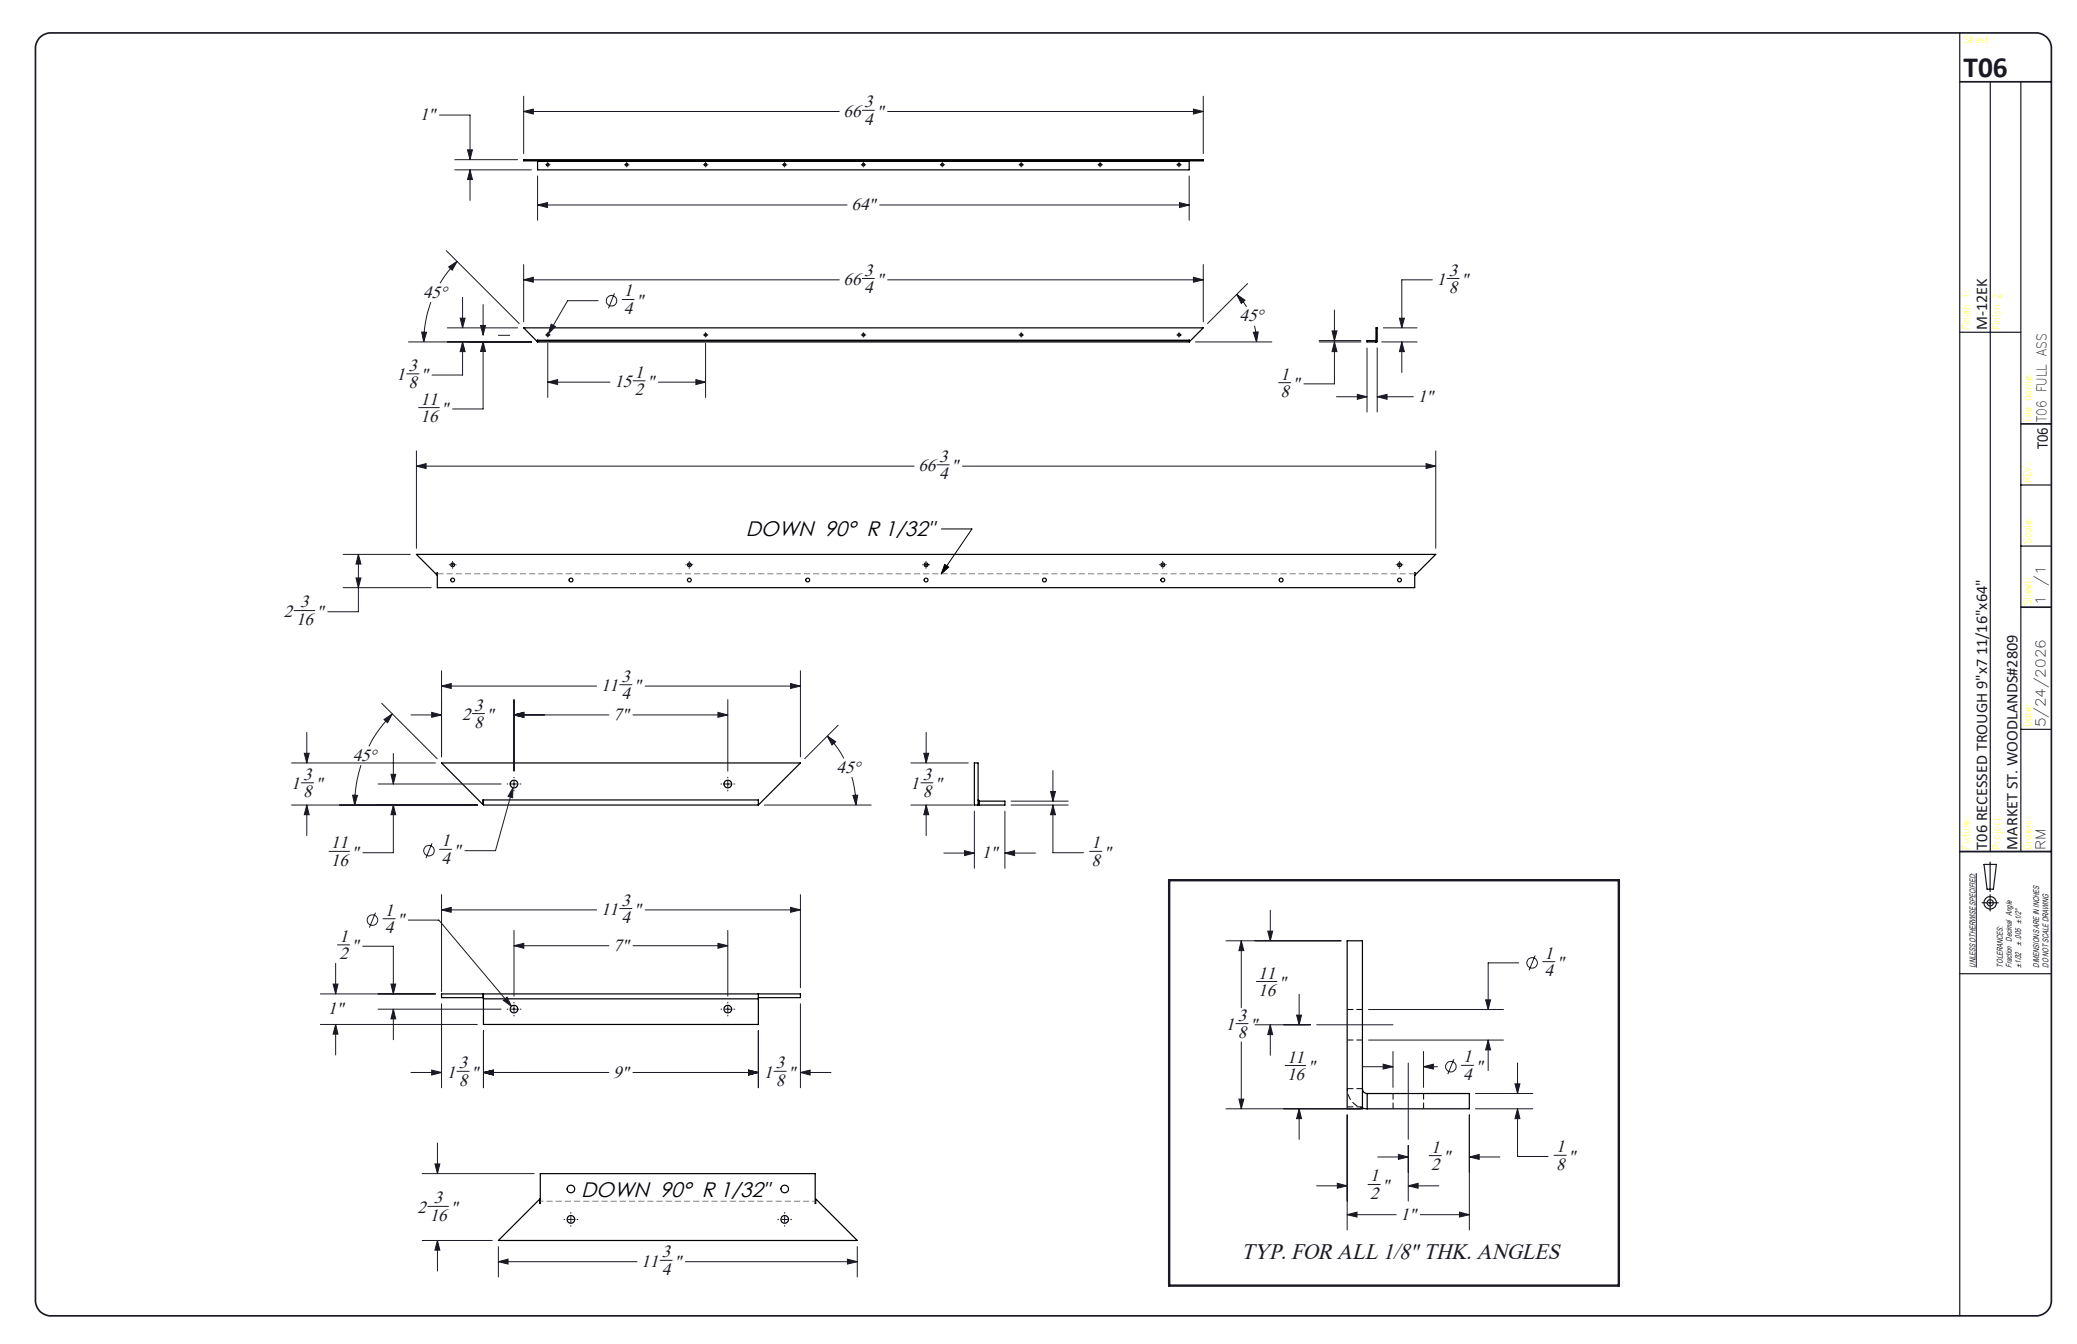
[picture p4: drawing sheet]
<svg xmlns="http://www.w3.org/2000/svg" width="432mm" height="279mm" viewBox="0 0 432 279" stroke-linecap="round" stroke-linejoin="round" font-family="sans-serif">
<g fill="none" stroke="#191924" stroke-width=".21">
<path d="M91.4 23.9h6.3v9.3M94.5 33.2h13.1M94.5 35.3h16M97.2 31.2h1l-.5 2zM97.7 35.3l.5 2h-1zM97.7 35.3v6.4M108.9 23.2l2-.5v1zM108.9 20v11.9M108.9 23.2h65.6M111.8 36.6v9.2M113.4 34.3h.1M113.7 34.3h.4"/>
<path d="M113.9 33.8h.1M113.9 34v.5M113.9 34.7h.1M114.3 34.3h.1M129.8 34.3h.1M130.1 34.3h.4M130.3 33.8h.1M130.3 34v.5M130.3 34.7h.1M130.7 34.3h.1M146.2 34.3h.1M146.5 34.3h.4"/>
<path d="M146.7 33.8h.1M146.7 34v.5M146.7 34.7h.1M147.1 34.3h.1M162.6 34.3h.1M162.9 34.3h.4M163.1 33.8h.1M163.1 34v.5M163.1 34.7h.1M163.5 34.3h.1M179 34.3h.1M179.3 22.9h2.5"/>
<path d="M179.3 34.3h.4M179.5 33.8h.1M179.5 34v.5M179.5 34.7h.1M179.9 34.3h.1M184.5 23.2h65.7M195.4 34.3h.1M195.7 34.3h.4M195.9 33.8h.1M195.9 34v.5M195.9 34.7h.1M196.3 34.3h.1"/>
<path d="M211.8 34.3h.1M212.1 34.3h.4M212.3 33.8h.1M212.3 34v.5M212.3 34.7h.1M212.7 34.3h.1M228.2 34.3h.1M228.5 34.3h.4M228.7 33.8h.1M228.7 34v.5M228.7 34.7h.1M229.1 34.3h.1"/>
<path d="M244.7 34.3h.1M244.9 34.3h.4M245.1 33.8h.1M245.1 34v.5M245.1 34.7h.1M245.5 34.3h.1M247.2 36.6v9.2M248.1 22.7l2.1 .5-2.1 .5zM250.2 20v11.9M92.8 52.1l15.1 15.2M93.3 55.5l1.7-1.2-1 1.9zM95 54.3a23.4 23.4 0 0 0-3.5 4.6"/>
<path d="M108.9 58.2l2-.6v1.1zM108.9 55v11.9M108.9 58.2h65.6M111.8 42.6l2-.5v1zM111.8 42.6h64.3M179.3 57.9h2.5M182.9 42.6h64.3M184.5 58.2h65.7M245.2 42.1l2 .5-2 .5zM248.1 57.6l2.1 .6-2.1 .5zM250.2 55v11.9M259.4 58.9l-8.4 8.4"/>
<path d="M297.8 58.2h-6.4v10M300.8 57.9h2.6M84.6 77.7h2.5M87.7 69l1 .1-.6 2zM89.6 62.8a25 25 0 0 0-1.5 8.3M93 68.2h14.6M95.7 66.1h1l-.5 2.1zM96.2 71.1l.5 2h-1zM96.2 71.1v6.9h-6.4M96.2 61.8v6.4M97.3 71l13.2 .1h-25.6M99.9 67.7h1l-.5 2z"/>
<path d="M100.4 71l.5 2.1h-1zM100.4 71v14h-6.3M100.4 63.3v6.4M103.6 69.7h2.4M113.4 69.6h.1M113.7 69.6h.4M113.9 79.4l2-.5v1zM113.9 69.1v.1M113.9 69.4v.4M113.9 70.1h.1M113.9 71.4v11.2M113.9 79.4h12.9"/>
<path d="M114.3 69.6h.1M114.6 67.4l.9 .5-1.5 1.5zM124.4 62.5h-6.4l-4 6.9M127.7 61l-1.2 3.1M129.3 62.3h2.5M131.6 79.2h2.5M136.9 79.4h9.8M144.7 78.9l2 .5-2 .5zM146.2 69.6h.1M146.5 69.6h.4M146.7 69.1v.1M146.7 69.4v.4"/>
<path d="M146.7 70.1h.1M146.7 71.4v11.2M147.1 69.6h.1M179 69.6h.1M179.3 69.6h.4M179.5 69.1v.1M179.5 69.4v.4M179.5 70.1h.1M179.9 69.6h.1M211.8 69.6h.1M212.1 69.6h.4M212.3 69.1v.1"/>
<path d="M212.3 69.4v.4M212.3 70.1h.1M212.7 69.6h.1M244.7 69.6h.1M244.9 69.6h.4M245.1 69.1v.1M245.1 69.4v.4M245.1 70.1h.1M245.5 69.6h.1M248.5 71.1h15.9M257.1 61.2l1.7 1.2-.7 .7zM257.1 61.2l1.4 1.6 .7 1"/>
<path d="M260.6 69.1l1-.1-.4 2.1zM260.8 67.7l.3 1.7 .1 1.7M265.8 79.6h2.5M274.2 71.1h8.7M274.2 70.8h8.7M276.9 68.8h1.1l-.6 2zM277.4 71.1l.6 2h-1.1zM277.4 71.1v8.7h-6.3M277.4 64.5v6.3M284.2 72.4v13.3M286.3 72.3v13.4M287.3 71.1h7.3"/>
<path d="M287.6 68.2h7M290.9 66.1h1.1l-.6 2.1zM291.4 71.1l.6 2h-1.1zM291.4 71.1v6.3M86.6 96.9l2-.5v1zM86.6 93.7v20.3M86.6 96.9h103.4M87 84.7h4.3M194.8 96.6h2.5M200.1 96.9h98.4M277.8 82.5h6.4M282.2 82l2 .5-2 .5z"/>
<path d="M286.3 82.5l2.1-.5v1zM286.3 82.5h7.5M296.5 96.4l2 .5-2 .5zM298.5 93.7v20.3M71.3 115.3h14M74.5 115.3l.5 2h-1zM74.5 115.3v11.9h-6.3M93.4 117.4h.1M93.8 117.4h.6M94.1 116.7v.1M94.1 117.1v.6M94.1 118v.1"/>
<path d="M94.7 117.4h.1M142.6 117.4h.1M143 117.4h.6M143.3 116.7v.1M143.3 117.1v.6M143.3 118v.1M143.9 117.4h.1M191.8 117.4h.1M192.2 117.4h.6M192.5 116.7v.1M192.5 117.1v.6M192.5 118v.1"/>
<path d="M193.1 117.4h.2M241 117.4h.1M241.4 117.4h.6M241.7 116.7v.1M241.7 117.1v.6M241.7 118v.1M242.4 117.4h.1M290.2 117.4h.1M290.6 117.4h.7M290.9 116.7v.1M290.9 117.1v.6M290.9 118v.1"/>
<path d="M291.6 117.4h.1M61.1 126.9h4.3M71.3 122.2h18.3M74 120.2h1l-.5 2zM91.8 139.5v17.8M166.4 139.5v17.8M60.6 158.6h29.9M63.3 156.6h1l-.5 2zM63.8 152.3v6.3M75 159.1a26.6 26.6 0 0 0-1.3 8.3M79.3 146.2l11.6 11.5M79.8 149.6l1.8-1.2-1 1.8z"/>
<path d="M81.6 148.4l-1.1 1.1a24.4 24.4 0 0 0-3.8 5.7M81.8 156.6v6.4M85.4 148.6h6.4M89.7 148.1l2.1 .5-2.1 .5zM91.8 142.6l2-.5v1zM91.8 142.6h32.2M98.2 148.3h2.5M106.9 148.6l2-.5v1zM106.9 145.5v14.8M106.9 148.6h19.7M128.8 142.3h2.6M131.6 148.6h19.7"/>
<path d="M134.1 142.6h32.3M149.3 148.1l2 .5-2 .5zM151.3 145.5v14.8M164.4 142.1l2 .5-2 .5zM172 153l1.7 1.2-.7 .7zM172 153a18.1 18.1 0 0 1 3.4 4.7M174.2 150.8l-6.9 6.9M189.4 158.6h11.9M192.1 156.6h1l-.6 2zM192.5 152.3v6.3M60.6 167.4h38.6M62.7 162.7h2.5"/>
<path d="M63.8 167.4l.5 2h-1zM63.8 167.4v6.3M68.4 177h4.3M73.3 165.3h1l-.6 2.1zM78.6 163h25.6M81.3 161h1l-.5 2zM81.8 167.4l.5 2h-1zM81.8 167.4v9.9h-6.4M89.8 175.3l-1.3 3.1M91.4 176.6h2.5M105.4 163h.2M106.2 163h1.3"/>
<path d="M106.6 163.8v2l-1-.2zM106.6 163.8l-3.6 13h-6.3M106.9 161.6v.1M106.9 162.3v1.3M106.9 164.3v.1M108.1 163h.2M149.9 163h.1M150.7 163h1.2M151.3 161.6v.1M151.3 162.3v1.3M151.3 164.3v.1M152.6 163h.2"/>
<path d="M158.9 167.4h22.2M177.1 161.5a22.9 22.9 0 0 1 .8 5.9M177.3 165.3h1l-.4 2.1zM189.4 167.4h12.9M191.5 162.7h2.5M192.5 167.4l.6 2h-1zM192.5 167.4v6.3M196.2 177.3h6.4M200.5 176.8l2.1 .5-2.1 .6zM202.6 168.6v11.9M208.9 177.3l2-.5v1.1zM208.9 168.6v11.9"/>
<path d="M208.9 177.3h6.4M210.2 167.4h11.9M210.2 166.5h11.9M218.4 164.5h1l-.5 2zM218.9 167.4l.5 2h-1zM218.9 167.4v9.9h6.3M218.9 160.2v6.3M226.5 177h2.6M70.2 196.4h2.5M75.4 196.7h6.4v9.9M78.1 189.7l-1.3 3.1M79.6 191h2.6"/>
<path d="M84.9 191.3h6.3l15.1 17.9M91.8 189.2l2-.6v1.1zM91.8 186v20.1M91.8 189.2h32.2M106.9 196.6l2-.5v1zM106.9 193.4v13.7M106.9 196.6h19.7M128.8 188.9h2.6M131.6 196.6h19.7M134.1 189.2h32.3M149.3 196.1l2 .5-2 .5zM151.3 193.4v13.7"/>
<path d="M164.4 188.6l2 .6-2 .5zM166.4 186v19.4M254.9 195.6h23.9M258.1 195.6l.5 2h-1zM258.1 195.6v13.9M263.6 193.6h1l-.5 2zM264.1 189.2v6.4M319.2 198.6l-1.3 3.1M320.7 199.9h2.6M410.9 181.5v19.6M66.6 206.6h23.9M66.6 213h32.6"/>
<path d="M69.3 204.6h1l-.5 2zM69.8 213l.5 2h-1zM69.8 200.3v6.3M69.8 213v6.3M78.6 209.8h25.6M81.3 204.6h1l-.5 2zM81.8 209.8l.5 2h-1zM81.8 209.8v6.3M91.8 208.7v17.4M100.5 214.2v11.9M104.6 208l.8-.7 .9 1.9zM105.4 209.8h.2"/>
<path d="M106.2 209.8h1.3M106.9 208.4v.1M106.9 209.2v1.2M106.9 211.1v.1M108.1 209.8h.2M149.9 209.8h.1M150.7 209.8h1.2M151.3 208.4v.1M151.3 209.2v1.2M151.3 211.1v.1M152.6 209.8h.2M157.7 214.2v11.9"/>
<path d="M166.4 208.7v17.4M257 212.8h2.5M258.1 216.6v13.9M260.9 213h11.6M261.2 204h4.3M264.1 213l.5 2.1h-1zM264.1 213v6.4M269.6 211h1l-.5 2zM270.1 206.7v6.3M273.7 213h15.9M284.5 209.9h28.1M284.5 216.2h28.1"/>
<path d="M289.6 218.6v7.5M295.9 218.6v7.5M308.9 207.9h1l-.5 2zM309.4 216.2l.5 2.1h-1zM309.4 216.2v6.4M315.7 200.2h-6.3v9.7M85.4 223h6.4M89.7 222.5l2.1 .5-2.1 .5zM90.9 237.6v6.4M95 222.7h2.5M100.5 223l2.1-.5v1zM100.5 223h26.1"/>
<path d="M131.6 223h26.1M155.6 222.5l2.1 .5-2.1 .5zM160.9 222.7h2.5M166.4 223l2-.5v1zM166.4 223h6.4M254.9 230.5h28.1M257.6 228.5h1l-.5 2zM267.2 221.5h4.3M270.1 230.5l.5 2.1h-1zM270.1 230.5v6.4M280.1 231.8v23.9M283.2 221.8h6.4"/>
<path d="M287.5 221.2l2.1 .6-2.1 .4zM290.7 240l2.1 .5-2.1 .5zM292.8 221v15.9M292.8 238.1v11.6M295.9 221.8l2.1-.6v1zM295.9 221.8h2.9M302.3 220.2l-1.3 3.1M303.8 221.5h2.6M305.5 231.8v23.9M306.7 230.5h12M306.7 227.3h12M315 225.3h1l-.5 2z"/>
<path d="M315.5 230.5l.5 2.1h-1zM315.5 230.5v9.9h6.3M315.5 221v6.3M87.8 257.9h14.5M87.8 244h23.3M88.9 250.8h4.3M90.4 242h1l-.5 2zM90.9 257.9l.5 2h-1zM90.9 257.9v6.3M103.6 259.2v6.3M117.3 253.5h.1M118 253.5h1.3"/>
<path d="M118.7 252.1v.1M118.7 252.9v1.2M118.7 254.8v.1M119.9 253.5h.2M161.7 253.5h.2M162.5 253.5h1.3M163.1 252.1v.1M163.1 252.9v1.2M163.1 254.8v.1M164.4 253.5h.2M178.2 259.2v6.3M273.7 246.5h6.4"/>
<path d="M278 246l2.1 .5-2.1 .5zM280.1 252.5l2-.5v1zM280.1 252.5h10.2M284.4 246.2h2.5M286.4 240.5h6.4M292.8 246.5l2-.5v1zM292.8 246.5h6.3M295.3 252.5h10.2M297.1 240.2h2.5M303.4 252l2.1 .5-2.1 .5zM305.5 240.5l2-.5v1zM305.5 240.5h6.3"/>
<path d="M323.1 240.2h2.5M103.6 262.3l2-.5v1zM103.6 262.3h28.8M137.2 262h2.5M142.5 262.3h35.7M176.2 261.8l2 .5-2 .5z"/>
<circle cx="127.1" cy="62.5" r="1.1"/>
<circle cx="89.2" cy="176.8" r="1.09"/>
<circle cx="77.4" cy="191.3" r="1.09"/>
<circle cx="318.5" cy="200.2" r="1.08"/>
<circle cx="301.6" cy="221.7" r="1.09"/>
</g>
<g fill="none" stroke="#191924" stroke-width=".25">
<path d="M407.4 6.8v266.7M413.8 17v160M420.1 17v160M407.4 69.1h12.7M420.1 113.5h6.4M420.1 100.8h6.4M420.1 151.6h6.4M407.4 177h19.1M412.5 179.7h2.5l-.6 5.2h-1.3zM413.7 179.2v6.1M412.1 187.7h3.3M413.7 186v3.4"/>
<path d="M407.4 202.4h19.1"/>
<circle cx="413.7" cy="187.7" r=".66"/>
<circle cx="413.8" cy="187.7" r="1.29"/>
</g>
<path d="M8.2 7.9a3.3 3.3 0 0 1 2.3-1.1h412.8a3.2 3.2 0 0 1 3.2 3.2v260.4a3.2 3.2 0 0 1-3.2 3.1h-412.8a3.2 3.2 0 0 1-3.1-3.1v-260.4a3.2 3.2 0 0 1 .8-2.1zM407.4 17h19.1M420.1 88.1h6.4M420.1 126.2h6.4M407.4 177h19.1" fill="none" stroke="#191924" stroke-width=".35"/>
<g fill="none" stroke="#000" stroke-width=".25">
<path d="M108.9 33.2h141.3v.2h-141.3zM111.8 33.4v.1M111.8 33.5v1.8h135.4v-1.8M111.8 33.5h135.4M247.2 33.4v.1M111.7 70.7l.1 .4h135.4l.1-.4M111.7 70.7h135.6M111.7 71l-2.8-2.8h141.3l-2.9 2.8M111.8 70.7h135.4M286 70.8h-1.8v.3h1.8M286 70.8v.3M286.1 70.7l-.1 .1"/>
<path d="M286.1 68.2h.2v2.8h-.2zM286.1 71l-.1 .1M86.6 115.3h211.9l-4.3 4.3-.1-.5v3.1h-203.2v-3.1v.5zM91.8 158.6h74.6l-8.7 8.8v-1.1h-57.3v1zM202.6 158.6h.7v8.8h-.7zM100.5 166.3v1.1h57.2M203.3 167.3l.3 .1M203.3 166.3l.3 .2M203.6 166.5h5.3v.9h-5.3M203.6 166.5v.9M280.1 195.6h3.1v34.9h-3.1zM100.4 206.6v.8"/>
<path d="M100.5 206.6v1M100.5 207.6v5.4h57.2v-5.4M100.5 207.6h57.2M100.5 207.4h-8.7v-.8h74.6v.8h-8.7M157.7 207.4v.2M157.7 206.6v.8M283.2 230.4l1 .1M283.2 226.3a.96 .96 0 0 0 1 1M284.2 227.3h21.3v3.2h-21.3M284.2 227.3v3.2M112.3 244h57.2v6.2h.1v-1l8.6 8.7h-74.6l8.6-8.6v.9h.1z"/>
<circle cx="113.9" cy="34.2" r=".26"/>
<circle cx="130.3" cy="34.2" r=".26"/>
<circle cx="146.7" cy="34.2" r=".26"/>
<circle cx="163.1" cy="34.2" r=".26"/>
<circle cx="179.5" cy="34.2" r=".26"/>
<circle cx="195.9" cy="34.2" r=".26"/>
<circle cx="212.3" cy="34.2" r=".26"/>
<circle cx="228.7" cy="34.2" r=".26"/>
<circle cx="245.1" cy="34.2" r=".26"/>
<circle cx="113.9" cy="69.6" r=".26"/>
<circle cx="146.7" cy="69.6" r=".26"/>
<circle cx="179.5" cy="69.6" r=".26"/>
<circle cx="212.3" cy="69.6" r=".26"/>
<circle cx="245.1" cy="69.6" r=".26"/>
<circle cx="94.1" cy="117.4" r=".39"/>
<circle cx="143.3" cy="117.4" r=".39"/>
<circle cx="192.5" cy="117.4" r=".39"/>
<circle cx="241.8" cy="117.4" r=".39"/>
<circle cx="291" cy="117.4" r=".39"/>
<circle cx="94.1" cy="120.6" r=".4"/>
<circle cx="118.7" cy="120.6" r=".4"/>
<circle cx="143.3" cy="120.6" r=".4"/>
<circle cx="167.9" cy="120.6" r=".4"/>
<circle cx="192.5" cy="120.6" r=".4"/>
<circle cx="217.2" cy="120.6" r=".4"/>
<circle cx="241.7" cy="120.6" r=".4"/>
<circle cx="266.4" cy="120.6" r=".4"/>
<circle cx="291" cy="120.6" r=".4"/>
<circle cx="106.9" cy="163" r=".79"/>
<circle cx="151.3" cy="163" r=".79"/>
<circle cx="106.9" cy="209.8" r=".8"/>
<circle cx="151.3" cy="209.8" r=".8"/>
<circle cx="118.7" cy="253.5" r=".8"/>
<circle cx="118.7" cy="247.2" r=".8"/>
<circle cx="163.1" cy="253.5" r=".8"/>
<circle cx="163.1" cy="247.2" r=".8"/>
</g>
<path d="M280.1 226.3a4.2 4.2 0 0 0 3.2 4.1" fill="none" stroke="#000" stroke-width=".21" stroke-dasharray="1.3 .6" stroke-dashoffset=".7" stroke-linecap="butt"/>
<path d="M280.1 216.2h3.2M283.3 209.9h-3.2M283.3 226.3h-3.2M283.3 230.1h-3.2M289.6 227.3v3.2M296 230.5v-3.2" fill="none" stroke="#000" stroke-width=".21" stroke-dasharray="1.3 .6" stroke-linecap="butt"/>
<path d="M195.7 110h6.4l-6.4 9.3M196.4 117.3l.8 .6-1.5 1.4z" fill="none" stroke="#000" stroke-width=".21"/>
<path d="M90.9 119.3h203.2" fill="none" stroke="#808080" stroke-width=".21" stroke-dasharray="1.3 .6" stroke-linecap="butt"/>
<path d="M169.5 249.7h-57.1" fill="none" stroke="#808080" stroke-width=".21" stroke-dasharray="1.3 .6" stroke-dashoffset=".6" stroke-linecap="butt"/>
<path d="M243.1 183h93.4v84.3h-93.4z" fill="none" stroke="#191924" stroke-width=".5"/>
<path d="M260.6 69.1l1-.1-.4 2.1zM257.1 61.2l1.7 1.2-.7 .7zM108.9 58.2l2-.6v1.1zM248.1 57.6l2.1 .6-2.1 .5zM99.9 67.7h1l-.5 2zM100.4 71l.5 2.1h-1zM95.7 66.1h1l-.5 2.1zM96.2 71.1l.5 2h-1zM114.6 67.4l-.6 2 1.5-1.5zM93.3 55.5l1.7-1.2-1 1.9zM87.7 69l1 .1-.6 2zM113.9 79.4l2-.5v1zM144.7 78.9l2 .5-2 .5zM282.2 82l2 .5-2 .5zM286.3 82.5l2.1-.5v1zM291.4 71.1l.6 2h-1.1zM290.9 66.1h1.1l-.6 2.1zM276.9 68.8h1.1l-.6 2zM277.4 71.1l.6 2h-1.1zM111.8 42.6l2-.5v1zM245.2 42.1l2 .5-2 .5zM108.9 23.2l2-.5v1zM248.1 22.7l2.1 .5-2.1 .5zM97.2 31.2h1l-.5 2zM97.7 35.3l.5 2h-1zM296.5 96.4l2 .5-2 .5zM86.6 96.9l2-.5v1zM74 120.2h1l-.5 2zM74.5 115.3l.5 2h-1zM100.5 223l2.1-.5v1zM155.6 222.5l2.1 .5-2.1 .5zM104.6 208l1.7 1.2-.9-1.9zM81.8 209.8l.5 2h-1zM81.3 204.6h1l-.5 2zM69.8 213l.5 2h-1zM69.3 204.6h1l-.5 2zM91.8 189.2l2-.6v1.1zM164.4 188.6l2 .6-2 .5zM89.7 222.5l2.1 .5-2.1 .5zM100.5 223l2.1-.5v1zM155.6 222.5l2.1 .5-2.1 .5zM166.4 223l2-.5v1zM106.9 196.6l2-.5v1zM149.3 196.1l2 .5-2 .5zM192.5 167.4l.6 2h-1zM192.1 156.6h1l-.6 2zM200.5 176.8l2.1 .5-2.1 .6zM208.9 177.3l2-.5v1.1zM218.4 164.5h1l-.5 2zM218.9 167.4l.5 2h-1zM176.2 261.8l2 .5-2 .5zM103.6 262.3l2-.5v1zM90.9 257.9l.5 2h-1zM90.4 242h1l-.5 2z" fill="#191924"/>
<path d="M196.4 117.3l.8 .6-1.5 1.4z" fill="#000"/>
<path d="M91.8 142.6l2-.5v1zM164.4 142.1l2 .5-2 .5zM81.3 161h1l-.5 2zM81.8 167.4l.5 2h-1zM63.8 167.4l.5 2h-1zM63.3 156.6h1l-.5 2zM79.8 149.6l1.8-1.2-1 1.8zM73.3 165.3h1l-.6 2.1zM177.3 165.3h1l-.4 2.1zM172 153l1.7 1.2-.7 .7zM106.6 163.8l-1 1.8 1 .2zM106.9 148.6l2-.5v1zM149.3 148.1l2 .5-2 .5zM106.9 148.6l2-.5v1zM89.7 148.1l2.1 .5-2.1 .5zM257.6 228.5h1l-.5 2zM258.1 195.6l.5 2h-1zM280.1 252.5l2-.5v1zM303.4 252l2.1 .5-2.1 .5zM315 225.3h1l-.5 2zM315.5 230.5l.5 2.1h-1zM269.6 211h1l-.5 2zM270.1 230.5l.5 2.1h-1zM292.8 246.5l2-.5v1zM278 246l2.1 .5-2.1 .5zM264.1 213l.5 2.1h-1zM263.6 193.6h1l-.5 2zM290.7 240l2.1 .5-2.1 .5zM305.5 240.5l2-.5v1zM308.9 207.9h1l-.5 2zM309.4 216.2l.5 2.1h-1zM287.5 221.2l2.1 .6-2.1 .4zM295.9 221.8l2.1-.6v1z" fill="#191924"/>
<text font-size="6.1" fill="#191924" x="408.2" y="16.1">T06</text>
<text font-size="4.7" fill="#191924" x="258" y="261.7">TYP. FOR ALL 1/8&quot; THK. ANGLES</text>
<g font-size="4.4">
<text x="155.1" y="111.5">DOWN 90° R 1/32&quot;</text>
<text x="120.8" y="248.8">DOWN 90° R 1/32&quot;</text>
</g>
<g font-size="3.7" fill="#191924">
<text x="179.7" y="22.3">3</text>
<text x="87.3" y="25">1&quot;</text>
<text x="175.4" y="24.3">66</text>
<text x="179.7" y="25.9">4</text>
<text x="182.2" y="24.3">&quot;</text>
<text x="177" y="43.7">64&quot;</text>
<text x="175.4" y="59.3">66</text>
<text x="179.7" y="57.3">3</text>
<text x="182.2" y="59.3">&quot;</text>
<text x="298.7" y="59.3">1</text>
<text x="301.2" y="57.3">3</text>
<text x="303.7" y="59.3">&quot;</text>
<text x="88" y="61.9">45°</text>
<text x="129.7" y="65.2">4</text>
<text x="129.7" y="61.6">1</text>
<text x="132.2" y="63.6">&quot;</text>
<text x="179.7" y="60.9">4</text>
<text x="301.2" y="60.9">8</text>
<text x="257.7" y="66.8">45°</text>
<text x="85" y="77.1">3</text>
<text x="82.4" y="79.1">1</text>
<text x="85" y="80.7">8</text>
<text x="87.5" y="79.1">&quot;</text>
<text x="127.7" y="80.5">15</text>
<text x="132" y="78.5">1</text>
<text x="132" y="82.1">2</text>
<text x="134.5" y="80.5">&quot;</text>
<text x="266.2" y="78.9">1</text>
<text x="266.2" y="82.5">8</text>
<text x="268.7" y="80.9">&quot;</text>
<text x="294.7" y="83.6">1&quot;</text>
<text x="87.4" y="84.1">11</text>
<text x="87.4" y="87.7">16</text>
<text x="91.7" y="86.1">&quot;</text>
<text x="190.9" y="98">66</text>
<text x="195.2" y="96">3</text>
<text x="195.2" y="99.6">4</text>
<text x="197.7" y="98">&quot;</text>
<text x="59" y="128.3">2</text>
<text x="61.5" y="129.9">16</text>
<text x="62.4" y="126.3">3</text>
<text x="65.8" y="128.3">&quot;</text>
<text x="124.9" y="143.7">11</text>
<text x="129.2" y="141.7">3</text>
<text x="131.8" y="143.7">&quot;</text>
<text x="96.1" y="149.7">2</text>
<text x="98.6" y="147.7">3</text>
<text x="101.1" y="149.7">&quot;</text>
<text x="127.5" y="149.7">7&quot;</text>
<text x="129.2" y="145.3">4</text>
<text x="98.6" y="151.3">8</text>
<text x="73.3" y="158.2">45°</text>
<text x="173.9" y="160.7">45°</text>
<text x="60.5" y="164.1">1</text>
<text x="63.1" y="165.7">8</text>
<text x="63.1" y="162.1">3</text>
<text x="65.6" y="164.1">&quot;</text>
<text x="189.3" y="164.1">1</text>
<text x="191.8" y="162.1">3</text>
<text x="191.8" y="165.7">8</text>
<text x="194.4" y="164.1">&quot;</text>
<text x="68.8" y="176.4">11</text>
<text x="68.8" y="180">16</text>
<text x="73.1" y="178.4">&quot;</text>
<text x="91.8" y="179.6">4</text>
<text x="91.8" y="176">1</text>
<text x="94.3" y="177.9">&quot;</text>
<text x="204.1" y="178.5">1&quot;</text>
<text x="226.9" y="176.4">1</text>
<text x="226.9" y="180">8</text>
<text x="229.5" y="178.4">&quot;</text>
<text x="80" y="190.4">1</text>
<text x="124.9" y="190.3">11</text>
<text x="129.2" y="188.3">3</text>
<text x="129.2" y="191.9">4</text>
<text x="131.8" y="190.3">&quot;</text>
<text x="70.6" y="195.8">1</text>
<text x="73.1" y="197.8">&quot;</text>
<text x="80" y="194">4</text>
<text x="82.5" y="192.4">&quot;</text>
<text x="127.5" y="197.7">7&quot;</text>
<text x="70.6" y="199.4">2</text>
<text x="261.6" y="203.4">11</text>
<text x="321.1" y="202.9">4</text>
<text x="321.1" y="199.3">1</text>
<text x="323.6" y="201.3">&quot;</text>
<text x="261.6" y="207">16</text>
<text x="265.9" y="205.4">&quot;</text>
<text x="68.2" y="210.9">1&quot;</text>
<text x="254.8" y="214.1">1</text>
<text x="257.4" y="212.2">3</text>
<text x="257.4" y="215.8">8</text>
<text x="259.9" y="214.1">&quot;</text>
<text x="267.6" y="220.9">11</text>
<text x="304.2" y="220.9">1</text>
<text x="92.9" y="224.1">1</text>
<text x="95.4" y="225.7">8</text>
<text x="95.4" y="222.1">3</text>
<text x="97.9" y="224.1">&quot;</text>
<text x="127.5" y="224.1">9&quot;</text>
<text x="158.8" y="224.1">1</text>
<text x="161.3" y="225.7">8</text>
<text x="161.3" y="222.1">3</text>
<text x="163.8" y="224.1">&quot;</text>
<text x="267.6" y="224.5">16</text>
<text x="271.9" y="222.9">&quot;</text>
<text x="304.2" y="224.5">4</text>
<text x="306.7" y="222.8">&quot;</text>
<text x="297.5" y="239.6">1</text>
<text x="323.5" y="239.5">1</text>
<text x="284.8" y="245.6">1</text>
<text x="297.5" y="243.2">2</text>
<text x="300" y="241.6">&quot;</text>
<text x="323.5" y="243.1">8</text>
<text x="326" y="241.5">&quot;</text>
<text x="90.2" y="250.2">3</text>
<text x="284.8" y="249.2">2</text>
<text x="287.3" y="247.6">&quot;</text>
<text x="86.8" y="252.2">2</text>
<text x="89.3" y="253.8">16</text>
<text x="93.6" y="252.2">&quot;</text>
<text x="291.2" y="253.6">1&quot;</text>
<text x="133.3" y="263.4">11</text>
<text x="137.6" y="261.4">3</text>
<text x="140.1" y="263.4">&quot;</text>
<text x="137.6" y="265">4</text>
</g>
<g font-size="3.4" fill="#191924">
<text x="413.1" y="68.7" transform="rotate(-90 413.1 68.7)">M-12EK</text>
<text x="425.7" y="93.4" transform="rotate(-90 425.7 93.4)">T06</text>
<text x="413.1" y="176.6" transform="rotate(-90 413.1 176.6)">T06 RECESSED TROUGH 9&quot;x7 11/16&quot;x64&quot;</text>
<text x="419.4" y="176.6" transform="rotate(-90 419.4 176.6)">MARKET ST. WOODLANDS#2809</text>
</g>
<g font-size="2.8" fill="#191924">
<text x="425.5" y="87.7" transform="rotate(-90 425.5 87.7)">T06 FULL ASS</text>
<text x="425.2" y="125.8" transform="rotate(-90 425.2 125.8)">1</text>
<text x="425.2" y="121.7" transform="rotate(-90 425.2 121.7)">/1</text>
<text x="425.2" y="151.2" transform="rotate(-90 425.2 151.2)">5/24/2026</text>
<text x="425.2" y="176.6" transform="rotate(-90 425.2 176.6)">RM</text>
</g>
<g font-size="2.1" fill="#ff0">
<text x="408.2" y="8.9">Sheet:</text>
<text x="409.5" y="68.7" transform="rotate(-90 409.5 68.7)">Finish 1:</text>
<text x="415.8" y="68.7" transform="rotate(-90 415.8 68.7)">Finish 2:</text>
<text x="422.2" y="87.7" transform="rotate(-90 422.2 87.7)">File name:</text>
<text x="422.2" y="100.4" transform="rotate(-90 422.2 100.4)">REV.:</text>
<text x="422.2" y="113.1" transform="rotate(-90 422.2 113.1)">Scale:</text>
<text x="422.2" y="125.8" transform="rotate(-90 422.2 125.8)">Sheet:</text>
<text x="422.2" y="151.2" transform="rotate(-90 422.2 151.2)">Date:</text>
<text x="409.5" y="176.6" transform="rotate(-90 409.5 176.6)">Fixture:</text>
<text x="415.8" y="176.6" transform="rotate(-90 415.8 176.6)">Project:</text>
<text x="422.2" y="176.6" transform="rotate(-90 422.2 176.6)">Drawn:</text>
</g>
<g font-size="1.7" fill="#191924">
<text x="420.2" y="196.6" transform="rotate(-90 420.2 196.6)">± .005 ±1/2°</text>
<text x="410.7" y="201.1" transform="rotate(-90 410.7 201.1)">UNLESS OTHERWISE SPECIFIED:</text>
<text x="416.4" y="201.1" transform="rotate(-90 416.4 201.1)">TOLERANCES:</text>
<text x="418.3" y="201.1" transform="rotate(-90 418.3 201.1)">Fraction Decimal Angle</text>
<text x="420.2" y="201.1" transform="rotate(-90 420.2 201.1)">±1/32</text>
<text x="424" y="201.1" transform="rotate(-90 424 201.1)">DIMENSIONS ARE IN INCHES</text>
<text x="425.9" y="201.1" transform="rotate(-90 425.9 201.1)">DO NOT SCALE DRAWING</text>
</g>
</svg>
